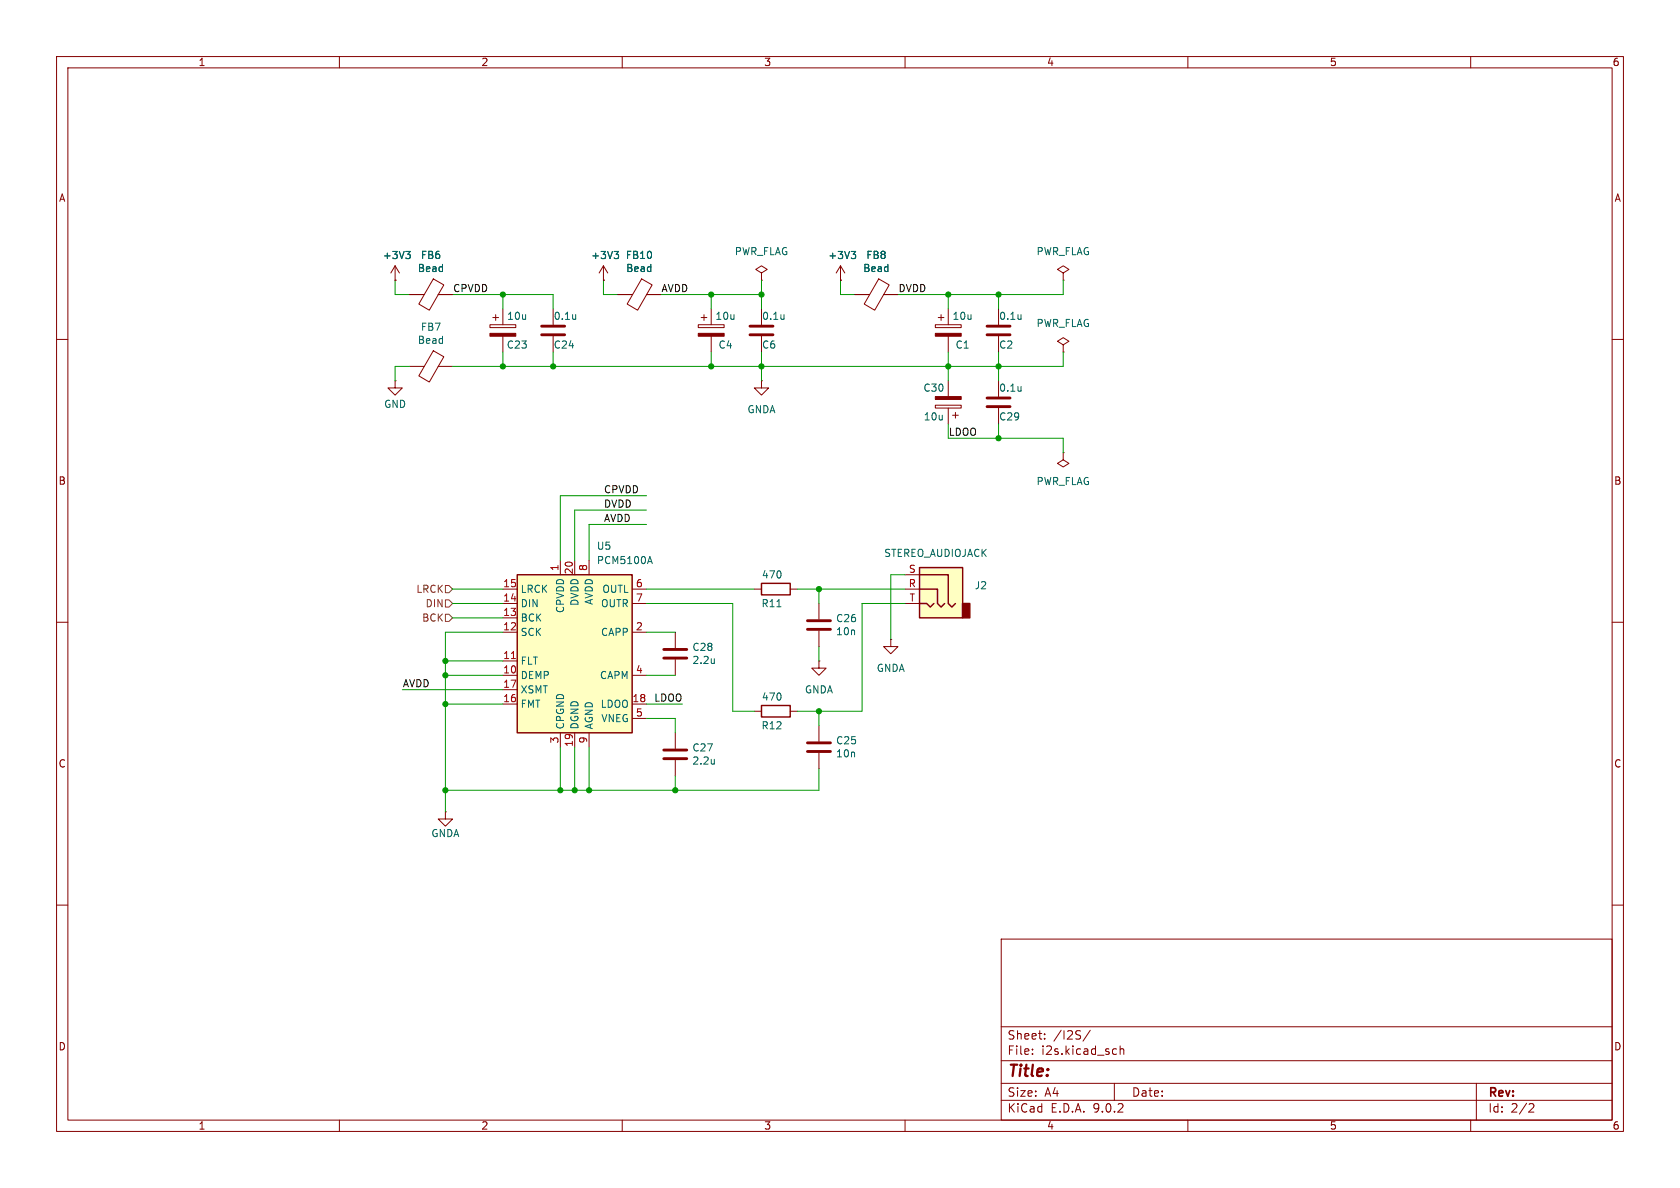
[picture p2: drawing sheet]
<svg xmlns="http://www.w3.org/2000/svg" width="297mm" height="210mm" viewBox="0 0 297 210" stroke-linecap="round" stroke-linejoin="round" font-family="sans-serif">
<g fill="none" stroke="#840000" stroke-width=".18">
<path d="M10 10h277v190h-277zM12 12h273v186h-273zM60 10v2M110 10v2M160 10v2M210 10v2M260 10v2M69.8 49.5h.1M69.8 47l-.7 1.3M69.8 47l.8 1.3M69.8 47v2.5M72.4 52.1h2.6"/>
<path d="M76.6 49.3l1.9 1.1-2.6 4.4-1.9-1.1zM77.5 52.1h2.5M86.6 57.4h4.6v.5h-4.6zM87.1 56.1h1M87.6 55.6v1M88.9 54.6v2.8M88.9 59.4v2.8M97.8 54.6v2.8M97.8 59.4v2.8M165.4 57.4h4.5v.5h-4.5zM165.9 56.1h1M166.4 55.6v1"/>
<path d="M167.6 54.6v2.8M167.6 59.4v2.8M10 60h2M69.8 67.3v1.3h1.3l-1.3 1.3-1.2-1.3h1.2M69.8 67.3h.1M285 60h2M10 110h2M119.4 111.8v2.8M119.4 116.6v2.8M133.3 104.1h1.3M139.7 104.1h1.3M144.8 116.8v1.3h1.2l-1.2 1.3-1.3-1.3h1.3"/>
<path d="M144.8 116.8h.1M144.8 106.7v2.8M144.8 111.5v2.8M285 110h2M119.4 129.5v2.8M119.4 134.4v2.8M78.7 143.5v1.3h1.3l-1.3 1.3-1.2-1.3h1.2M78.7 143.5h.1M10 160h2M177 166h108v32h-108zM285 160h2M60 198v2"/>
<path d="M110 198v2M160 198v2M177 194.5h108M177 191.5h108M177 187.5h108M177 181.5h108M182.5 186.3v.1M182.5 185.5v.1M184.7 183.6v.1M184.7 182.8v.1M192.7 182.1l-1.2 2M197 185.4l.4 .1"/>
<path d="M197 191.5v3M197.4 186.3l-.4 .1M198 185.5l.2-.1 .4 .1 .1 .9M198 184.9v1.5M210 198v2M260 198v2M261 191.5v6.5M270.5 195.1l.5 .1 .2 .3-1 1.1h1"/>
</g>
<g fill="#840000" stroke="#840000" stroke-width=".18">
<path d="M165.4 58.9h4.5v.5h-4.5z"/>
<path d="M86.6 58.9h4.6v.5h-4.6z"/>
</g>
<path d="M95.8 57.7h4M95.8 59.2h4M117.3 114.8h4.1M117.3 116.3h4.1M142.7 109.7h4.1M142.7 111.3h4.1M117.3 132.6h4.1M117.3 134.1h4.1" fill="none" stroke="#840000" stroke-width=".51"/>
<path d="M71.7 44.4h.8l-.4 .5M72.3 44.9l.2 .3v.3l-.2 .2M101.8 55.6v.9M101.8 56.3l-.1 .1M126.3 116.4v.9M126.3 117.2h-.1M137.4 107.3h.7M126.3 134.2v.9M126.3 135h-.1" fill="none" stroke="#006464" stroke-width=".18"/>
<path d="M134.6 103.1h5.1v2.1h-5.1z" fill="none" stroke="#840000" stroke-width=".25"/>
<path d="M162.6 100.3h7.6v8.9h-7.6z" fill="#ffffc2"/>
<path d="M170.2 106.7h1.2v2.5h-1.2z" fill="#840000" stroke="#840000" stroke-width=".25"/>
<path d="M162.6 100.3h7.6v8.9h-7.6zM162.6 104.1h3.1v2.6l.7 .6 .6-.6M162.6 106.7h1.2l.7 .6 .6-.6M162.6 101.6h5v5.1l.7 .6 .6-.6M134.6 124.7h5.1v2h-5.1z" fill="none" stroke="#840000" stroke-width=".25"/>
<g fill="none" stroke="#840000" stroke-width=".18">
<path d="M106.7 49.5h.1M106.7 47l-.8 1.3M106.7 47l.7 1.3M106.7 47v2.5M109.2 52.1h2.6M113.4 49.3l1.9 1.1-2.6 4.4-1.8-1.1zM114.3 52.1h2.5M123.4 57.4h4.6v.5h-4.6zM124 56.1h1M124.5 55.6v1M125.7 54.6v2.8M125.7 59.4v2.8"/>
<path d="M134.6 48.3l1-.7-1-.6-1 .6 1 .7v1.2M134.6 49.5h.1M134.6 54.6v2.8M134.6 59.4v2.8M148.6 49.5h.1M148.6 47l-.8 1.3M148.6 47l.8 1.3M148.6 47v2.5M151.1 52.1h2.6M155.3 49.3l1.9 1.1-2.6 4.4-1.8-1.1zM156.2 52.1h2.5M176.5 54.6v2.8"/>
<path d="M176.5 59.4v2.8M72.4 64.8h2.6M76.6 62l1.9 1.1-2.6 4.4-1.9-1.1zM77.5 64.8h2.5M134.6 67.3v1.3h1.3l-1.3 1.3-1.3-1.3h1.3M134.6 67.3h.1M176.5 67.3v2.8M176.5 72.1v2.8M188 80v1.3l1 .6-1 .7-1.1-.7 1.1-.6M188 80h.1M157.5 113v1.3h1.2l-1.2 1.3-1.3-1.3h1.3M157.5 113h.1"/>
<path d="M160 101.6h2.6M160 104.1h2.6M160 106.7h2.6M133.3 125.7h1.3M139.7 125.7h1.3M144.8 128.3v2.8M144.8 133.1v2.8"/>
</g>
<path d="M132.6 57.7h4.1M132.6 59.2h4.1M174.5 57.7h4.1M174.5 59.2h4.1M174.5 70.4h4.1M174.5 71.9h4.1M142.7 131.3h4.1M142.7 132.8h4.1" fill="none" stroke="#840000" stroke-width=".51"/>
<path d="M108.6 44.4h.8l-.5 .5M109.1 44.9l.3 .3v.3l-.3 .2M138.6 55.6v.9M138.6 56.3l-.1 .1M150.5 44.4h.8l-.5 .5M151 44.9l.3 .3v.3l-.3 .2M180.5 55.6v.9M180.5 56.3v.1M180.5 68.3v.9M180.5 69v.1" fill="none" stroke="#006464" stroke-width=".18"/>
<path d="M123.4 58.9h4.6v.5h-4.6z" fill="#840000" stroke="#840000" stroke-width=".18"/>
<path d="M91.4 101.6h20.4v27.9h-20.4z" fill="#ffffc2"/>
<path d="M91.4 101.6h20.4v27.9h-20.4z" fill="none" stroke="#840000" stroke-width=".25"/>
<g fill="none" stroke="#840000" stroke-width=".18">
<path d="M69.8 49.5h.1M72.4 52.1h2.5M77.5 52.1h2.5M106.7 49.5h.1M109.2 52.1h2.6M114.3 52.1h2.5M148.6 49.5h.1M151.1 52.1h2.6M156.2 52.1h2.5M188 48.3l1-.7-1-.6-1.1 .6 1.1 .7v1.2M188 49.5h.1M165.4 71.6h4.5v.5h-4.5z"/>
<path d="M167.6 67.3v2.8M167.6 72.1v2.8M168.4 73.4h1M168.9 72.9v1M188 61l1-.7-1-.6-1.1 .6 1.1 .7v1.2M188 62.2h.1M99.1 99.1v2.5M101.6 99.1v2.5M104.1 99.1v2.5M88.9 104.1h2.5M88.9 106.7h2.5M88.9 109.2h2.5"/>
<path d="M88.9 111.8h2.5M88.9 116.8h2.5M88.9 119.4h2.5M111.8 104.1h2.5M111.8 106.7h2.5M111.8 111.8h2.5M111.8 119.4h2.5M88.9 121.9h2.5M88.9 124.5h2.5M99.1 129.5v2.6M101.6 129.5v2.6M104.1 129.5v2.6"/>
<path d="M111.8 124.5h2.5M111.8 127h2.5"/>
</g>
<path d="M90.4 116.4h.7" fill="none" stroke="#a90000" stroke-width=".18"/>
<path d="M71.7 44.4h.8l-.4 .5M72.3 44.9l.2 .3v.3l-.2 .2M108.6 44.4h.8l-.5 .5M109.1 44.9l.3 .3v.3l-.3 .2M150.5 44.4h.8l-.5 .5M151 44.9l.3 .3v.3l-.3 .2M114.6 99.3h.6M114.9 98.4l.4 1.2" fill="none" stroke="#006464" stroke-width=".18"/>
<path d="M165.4 70.1h4.5v.5h-4.5z" fill="#840000" stroke="#840000" stroke-width=".18"/>
<path d="M78.7 106h.7l.6 .7-.6 .6h-.7zM78.7 103.5h.7l.6 .6-.6 .7h-.7zM78.7 108.6h.7l.6 .6-.6 .7h-.7z" fill="none" stroke="#725600" stroke-width=".18"/>
<g fill="none" stroke="#009600" stroke-width=".18">
<path d="M69.8 49.5v2.6h2.6M80 52.1h17.8v2.5M88.9 52.1v2.5M106.7 49.5v2.6h2.5M116.8 52.1h17.8M125.7 52.1v2.5M134.6 49.5v5.1M148.6 49.5v2.6h2.5M167.6 52.1v2.5M176.5 52.1v2.5M188 49.5v2.6h-29.3M72.4 64.8h-2.6v2.5"/>
<path d="M88.9 62.2v2.6M97.8 62.2v2.6M125.7 62.2v2.6M134.6 62.2v5.1M167.6 74.9v2.6h20.4v2.5M167.6 62.2v5.1M176.5 62.2v5.1M176.5 74.9v2.6M188 62.2v2.6h-108M114.3 92.7h-10.2v6.4M114.3 90.2h-12.7v8.9M114.3 87.6h-15.2v11.5"/>
<path d="M78.7 119.4h10.2M78.7 116.8h10.2M80 104.1h8.9M80 106.7h8.9M80 109.2h8.9M88.9 111.8h-10.2v31.7M114.3 119.4h5.1M114.3 104.1h19M114.3 106.7h15.2v19h3.8M114.3 111.8h5.1M141 104.1h19M144.8 104.1v2.6"/>
<path d="M144.8 114.3v2.5M160 106.7h-7.6v19h-11.4M160 101.6h-2.5v11.4M71.1 121.9h17.8M78.7 124.5h10.2M99.1 132.1v7.6M101.6 132.1v7.6M104.1 132.1v7.6M114.3 124.5h6.3M114.3 127h5.1v2.5M119.4 137.2v2.5M144.8 135.9v3.8h-66.1"/>
<path d="M144.8 125.7v2.6"/>
</g>
<g fill="#009600" stroke="#009600" stroke-width=".18">
<circle cx="78.7" cy="116.8" r=".46"/>
<circle cx="125.7" cy="64.8" r=".46"/>
<circle cx="134.6" cy="64.8" r=".46"/>
<circle cx="99.1" cy="139.7" r=".46"/>
<circle cx="78.7" cy="139.7" r=".46"/>
<circle cx="104.1" cy="139.7" r=".46"/>
<circle cx="101.6" cy="139.7" r=".46"/>
<circle cx="78.7" cy="119.4" r=".46"/>
<circle cx="78.7" cy="124.5" r=".46"/>
<circle cx="119.4" cy="139.7" r=".46"/>
<circle cx="144.8" cy="125.7" r=".46"/>
<circle cx="144.8" cy="104.1" r=".46"/>
<circle cx="167.6" cy="64.8" r=".46"/>
<circle cx="167.6" cy="52.1" r=".46"/>
<circle cx="134.6" cy="52.1" r=".46"/>
<circle cx="125.7" cy="52.1" r=".46"/>
<circle cx="88.9" cy="64.8" r=".46"/>
<circle cx="88.9" cy="52.1" r=".46"/>
<circle cx="97.8" cy="64.8" r=".46"/>
<circle cx="176.5" cy="52.1" r=".46"/>
<circle cx="176.5" cy="64.8" r=".46"/>
<circle cx="176.5" cy="77.5" r=".46"/>
</g>
<text font-size="2.8" fill="#840000" x="178" y="190.9">Title:</text>
<g font-size="2.1" fill="#840000">
<text x="178" y="184">Sheet:</text>
<text x="186.2" y="184">/I2S/</text>
<text x="178" y="186.7">File:</text>
<text x="184.1" y="186.7">i2s.kicad_sch</text>
<text x="178" y="196.9">KiCad</text>
<text x="178" y="194.1">Size:</text>
<text x="184.7" y="194.1">A4</text>
<text x="185.7" y="196.9">E.D.A.</text>
<text x="193.3" y="196.9">9.0.2</text>
<text x="200" y="194.1">Date:</text>
<text x="263" y="194.3">Rev:</text>
<text x="263" y="196.9">Id:</text>
<text x="267.1" y="196.9">2/2</text>
</g>
<g font-size="1.8" fill="#840000">
<text x="35" y="11.9">1</text>
<text x="85" y="11.9">2</text>
<text x="135" y="11.9">3</text>
<text x="185" y="11.9">4</text>
<text x="235" y="11.9">5</text>
<text x="285" y="11.9">6</text>
<text x="10.3" y="35.9">A</text>
<text x="285.3" y="35.9">A</text>
<text x="10.3" y="85.9">B</text>
<text x="285.3" y="85.9">B</text>
<text x="10.3" y="135.9">C</text>
<text x="285.3" y="135.9">C</text>
<text x="10.3" y="185.9">D</text>
<text x="285.3" y="185.9">D</text>
<text x="35" y="199.9">1</text>
<text x="85" y="199.9">2</text>
<text x="135" y="199.9">3</text>
<text x="185" y="199.9">4</text>
<text x="235" y="199.9">5</text>
<text x="285" y="199.9">6</text>
</g>
<g font-size="1.8" fill="#006464">
<text x="67.6" y="46">+3V3</text>
<text x="74.3" y="46">FB6</text>
<text x="104.4" y="46">+3V3</text>
<text x="110.5" y="46">FB10</text>
<text x="129.8" y="45.3">PWR_FLAG</text>
<text x="146.3" y="46">+3V3</text>
<text x="153.1" y="46">FB8</text>
<text x="183.1" y="45.3">PWR_FLAG</text>
<text x="73.8" y="48.3">Bead</text>
<text x="110.6" y="48.3">Bead</text>
<text x="152.5" y="48.3">Bead</text>
<text x="74.3" y="58.7">FB7</text>
<text x="89.6" y="56.7">10u</text>
<text x="97.8" y="56.7">0.1u</text>
<text x="126.4" y="56.7">10u</text>
<text x="134.6" y="56.7">0.1u</text>
<text x="168.3" y="56.7">10u</text>
<text x="176.5" y="56.7">0.1u</text>
<text x="183.1" y="58">PWR_FLAG</text>
<text x="73.8" y="61">Bead</text>
<text x="89.5" y="61.8">C23</text>
<text x="97.8" y="61.8">C24</text>
<text x="126.9" y="61.8">C4</text>
<text x="134.6" y="61.8">C6</text>
<text x="168.8" y="61.8">C1</text>
<text x="176.5" y="61.8">C2</text>
<text x="163.2" y="69.4">C30</text>
<text x="176.5" y="69.4">0.1u</text>
<text x="67.8" y="72.3">GND</text>
<text x="132" y="73.3">GNDA</text>
<text x="163.2" y="74.5">10u</text>
<text x="176.5" y="74.5">C29</text>
<text x="183.1" y="86">PWR_FLAG</text>
<text x="105.4" y="97.4">U5</text>
<text x="105.4" y="99.9">PCM5100A</text>
<text x="156.2" y="98.7">STEREO_AUDIOJACK</text>
<text x="91.9" y="105">LRCK</text>
<text x="91.9" y="107.5">DIN</text>
<text x="102.5" y="107.2" transform="rotate(-90 102.5 107.2)">DVDD</text>
<text x="105" y="107" transform="rotate(-90 105 107)">AVDD</text>
<text x="106.2" y="107.5">OUTR</text>
<text x="106.4" y="105">OUTL</text>
<text x="134.5" y="107.5">R11</text>
<text x="134.6" y="102.5">470</text>
<text x="172.2" y="104.4">J2</text>
<text x="91.9" y="110.1">BCK</text>
<text x="91.9" y="112.6">SCK</text>
<text x="99.9" y="108.5" transform="rotate(-90 99.9 108.5)">CPVDD</text>
<text x="106.2" y="112.6">CAPP</text>
<text x="147.7" y="110.2">C26</text>
<text x="147.7" y="112.5">10n</text>
<text x="91.9" y="117.7">FLT</text>
<text x="122.3" y="115.3">C28</text>
<text x="122.3" y="117.6">2.2u</text>
<text x="154.9" y="119">GNDA</text>
<text x="91.9" y="120.2">DEMP</text>
<text x="91.9" y="122.8">XSMT</text>
<text x="91.9" y="125.3">FMT</text>
<text x="106" y="120.2">CAPM</text>
<text x="106.1" y="125.3">LDOO</text>
<text x="134.6" y="124.1">470</text>
<text x="142.2" y="122.8">GNDA</text>
<text x="99.9" y="129" transform="rotate(-90 99.9 129)">CPGND</text>
<text x="102.5" y="129" transform="rotate(-90 102.5 129)">DGND</text>
<text x="105" y="129" transform="rotate(-90 105 129)">AGND</text>
<text x="106.2" y="127.9">VNEG</text>
<text x="134.5" y="129.1">R12</text>
<text x="147.7" y="131.8">C25</text>
<text x="122.3" y="133">C27</text>
<text x="122.3" y="135.4">2.2u</text>
<text x="147.7" y="134.1">10n</text>
<text x="76.2" y="148.2">GNDA</text>
</g>
<g font-size="1.8" fill="#0f0f0f">
<text x="80" y="51.7">CPVDD</text>
<text x="116.8" y="51.7">AVDD</text>
<text x="158.7" y="51.7">DVDD</text>
<text x="167.6" y="77.1">LDOO</text>
<text x="106.7" y="89.8">DVDD</text>
<text x="106.7" y="87.3">CPVDD</text>
<text x="106.7" y="92.4">AVDD</text>
<text x="71.1" y="121.6">AVDD</text>
<text x="115.6" y="124.1">LDOO</text>
</g>
<g font-size="1.8" fill="#a90000">
<text x="98.8" y="101" transform="rotate(-90 98.8 101)">1</text>
<text x="101.3" y="101.6" transform="rotate(-90 101.3 101.6)">20</text>
<text x="103.9" y="101" transform="rotate(-90 103.9 101)">8</text>
<text x="160.6" y="101.3">S</text>
<text x="88.9" y="103.9">15</text>
<text x="88.9" y="106.4">14</text>
<text x="112.3" y="103.9">6</text>
<text x="112.3" y="106.4">7</text>
<text x="160.6" y="103.9">R</text>
<text x="160.7" y="106.4">T</text>
<text x="88.9" y="109">13</text>
<text x="88.9" y="111.5">12</text>
<text x="112.3" y="111.5">2</text>
<text x="88.9" y="116.6">11</text>
<text x="88.9" y="119.1">10</text>
<text x="112.3" y="119.1">4</text>
<text x="88.9" y="121.7">17</text>
<text x="88.9" y="124.2">16</text>
<text x="111.7" y="124.2">18</text>
<text x="98.8" y="131.5" transform="rotate(-90 98.8 131.5)">3</text>
<text x="103.9" y="131.5" transform="rotate(-90 103.9 131.5)">9</text>
<text x="112.3" y="126.7">5</text>
<text x="101.3" y="132.1" transform="rotate(-90 101.3 132.1)">19</text>
</g>
<g font-size="1.8" fill="#725600">
<text x="73.5" y="105">LRCK</text>
<text x="75.1" y="107.5">DIN</text>
<text x="74.5" y="110.1">BCK</text>
</g>
</svg>
